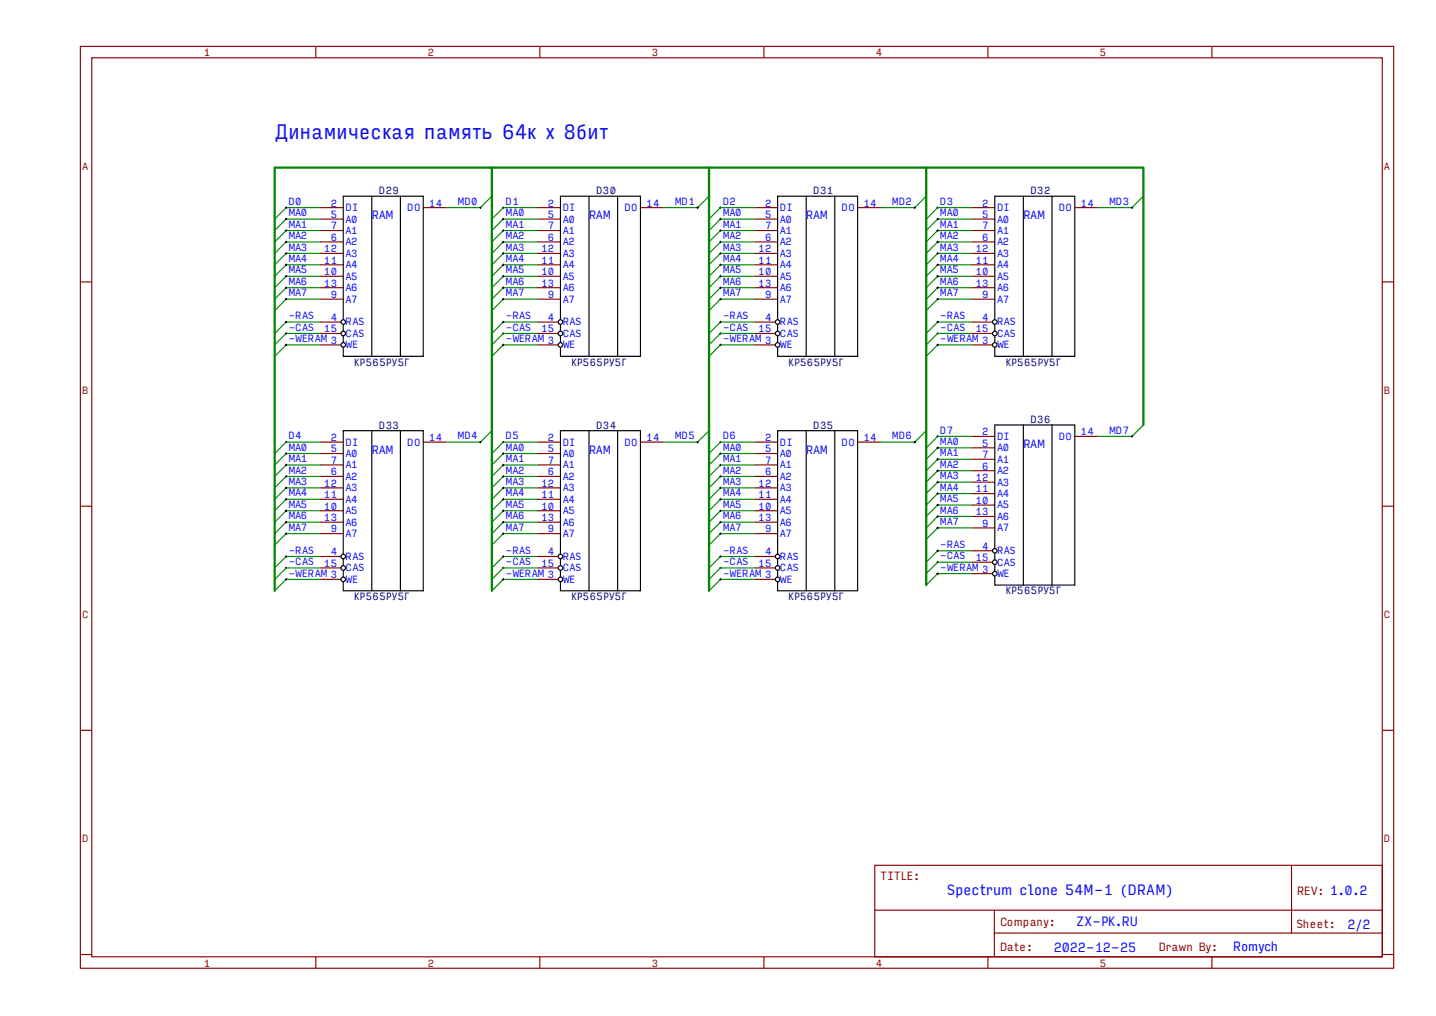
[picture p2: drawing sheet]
<svg xmlns="http://www.w3.org/2000/svg" width="297mm" height="210mm" viewBox="0 0 297 210" stroke-linecap="round" stroke-linejoin="round" font-family="sans-serif">
<g fill="none" stroke="#800" stroke-width=".24">
<path d="M16.6 9.6h271.7v190.5h-271.7zM19 12h266.9v185.8h-266.9zM65.3 9.6v2.4M111.7 9.6v2.4M158 9.6v2.4M204.3 9.6v2.4M250.7 9.6v2.4M16.6 58.3h2.4M66.3 42.9h4.7M66.3 45.3h4.7M66.3 47.6h4.7M66.3 50h4.7"/>
<path d="M66.3 52.4h4.7M66.3 54.7h4.7M66.3 57.1h4.7M66.3 59.5h4.7M87.5 42.9h4.8M285.9 58.3h2.4M66.3 61.8h4.7M66.3 66.6h4.7M66.3 68.9h4.7M66.3 71.3h4.7M16.6 104.6h2.4M285.9 104.6h2.4"/>
<path d="M16.6 151h2.4M285.9 151h2.4M180.9 178.9h105v18.9h-105zM267.1 178.9v14M16.6 197.3h2.4M65.3 197.8v2.3M111.7 197.8v2.3M158 197.8v2.3M180.9 188.1h104.9M204.3 197.8v2.3M205.7 192.9h80.1M205.7 188.1v9.5"/>
<path d="M250.7 197.8v2.3M285.9 197.3h2.4"/>
</g>
<g fill="#000" stroke="#080" stroke-width=".24">
<path d="M59.2 45.3l-2.4 2.3zM59.2 47.6l-2.4 2.4zM59.2 50l-2.4 2.4zM59.2 52.4l-2.4 2.3zM59.2 54.7l-2.4 2.4zM59.2 57.1l-2.4 2.4zM59.2 42.9l-2.4 2.4zM99.4 42.9l2.3-2.3zM104.1 45.3l-2.4 2.3zM104.1 47.6l-2.4 2.4zM104.1 50l-2.4 2.4zM101.7 54.7l2.4-2.3z"/>
<path d="M104.1 54.7l-2.4 2.4zM101.7 59.5l2.4-2.4zM104.1 42.9l-2.4 2.4zM144.3 42.9l2.3-2.3zM146.6 59.5l2.4-2.4zM149 54.7l-2.4 2.4zM146.6 54.7l2.4-2.3zM149 50l-2.4 2.4zM149 47.6l-2.4 2.4zM149 45.3l-2.4 2.3zM149 42.9l-2.4 2.4zM189.2 42.9l2.4-2.3z"/>
<path d="M193.9 57.1l-2.3 2.4zM193.9 54.7l-2.3 2.4zM193.9 52.4l-2.3 2.3zM193.9 50l-2.3 2.4zM193.9 47.6l-2.3 2.4zM193.9 45.3l-2.3 2.3zM193.9 42.9l-2.3 2.4zM234.1 42.9l2.4-2.3zM59.2 59.5l-2.4 2.3zM59.2 61.8l-2.4 2.4zM59.2 66.6l-2.4 2.3zM59.2 68.9l-2.4 2.4z"/>
<path d="M56.8 73.7l2.4-2.4zM104.1 59.5l-2.4 2.3zM104.1 61.8l-2.4 2.4zM101.7 73.7l2.4-2.4zM104.1 68.9l-2.4 2.4zM101.7 68.9l2.4-2.3zM149 61.8l-2.4 2.4zM149 59.5l-2.4 2.3zM146.6 73.7l2.4-2.4zM149 68.9l-2.4 2.4zM146.6 68.9l2.4-2.3zM193.9 61.8l-2.3 2.4z"/>
<path d="M193.9 59.5l-2.3 2.3zM193.9 71.3l-2.3 2.4zM193.9 68.9l-2.3 2.4zM193.9 66.6l-2.3 2.3zM59.2 96.1l-2.4 2.4zM59.2 93.7l-2.4 2.4zM56.8 93.7l2.4-2.3zM99.4 91.4l2.3-2.4zM104.1 96.1l-2.4 2.4zM104.1 93.7l-2.4 2.4zM101.7 93.7l2.4-2.3zM144.3 91.4l2.3-2.4z"/>
<path d="M149 96.1l-2.4 2.4zM149 93.7l-2.4 2.4zM146.6 93.7l2.4-2.3zM189.2 91.4l2.4-2.4zM193.9 97.3l-2.3 2.4zM193.9 94.9l-2.3 2.4zM193.9 92.6l-2.3 2.3zM193.9 90.2l-2.3 2.4zM234.1 90.2l2.4-2.4zM59.2 110.3l-2.4 2.4zM59.2 107.9l-2.4 2.4zM59.2 105.6l-2.4 2.3z"/>
<path d="M59.2 103.2l-2.4 2.4zM56.8 103.2l2.4-2.4zM59.2 98.5l-2.4 2.3zM56.8 119.8l2.4-2.4zM59.2 115l-2.4 2.4zM104.1 110.3l-2.4 2.4zM101.7 110.3l2.4-2.4zM104.1 105.6l-2.4 2.3zM104.1 103.2l-2.4 2.4zM101.7 103.2l2.4-2.4zM104.1 98.5l-2.4 2.3zM101.7 119.8l2.4-2.4z"/>
<path d="M104.1 115l-2.4 2.4zM149 110.3l-2.4 2.4zM146.6 110.3l2.4-2.4zM149 105.6l-2.4 2.3zM149 103.2l-2.4 2.4zM146.6 103.2l2.4-2.4zM149 98.5l-2.4 2.3zM146.6 119.8l2.4-2.4zM149 115l-2.4 2.4zM193.9 109.1l-2.3 2.4zM193.9 106.7l-2.3 2.4zM193.9 104.4l-2.3 2.3z"/>
<path d="M193.9 102l-2.3 2.4zM193.9 99.7l-2.3 2.3zM193.9 116.2l-2.3 2.4zM193.9 113.8l-2.3 2.4zM59.2 119.8l-2.4 2.3zM104.1 119.8l-2.4 2.3zM149 119.8l-2.4 2.3zM193.9 118.6l-2.3 2.3z"/>
</g>
<g fill="none" stroke="#080" stroke-width=".24">
<path d="M59.2 45.3h7.1M59.2 47.6h7.1M59.2 50h7.1M59.2 52.4h7.1M59.2 54.7h7.1M59.2 57.1h7.1M59.2 59.5h7.1M59.2 42.9h7.1M92.3 42.9h7.1M104.1 45.3h7.1M104.1 47.6h7.1M104.1 50h7.1"/>
<path d="M104.1 52.4h7.1M104.1 54.7h7.1M104.1 57.1h7.1M104.1 59.5h7.1M104.1 42.9h7.1M137.2 42.9h7.1M149 45.3h7.1M149 47.6h7.1M149 50h7.1M149 52.4h7.1M149 54.7h7.1M149 57.1h7.1"/>
<path d="M149 59.5h7.1M149 42.9h7.1M182.1 42.9h7.1M193.9 45.3h7.1M193.9 47.6h7.1M193.9 50h7.1M193.9 52.4h7.1M193.9 54.7h7.1M193.9 57.1h7.1M193.9 59.5h7.1M193.9 42.9h7.1M227 42.9h7.1"/>
<path d="M59.2 61.8h7.1M59.2 66.6h7.1M59.2 68.9h7.1M59.2 71.3h7.1M104.1 61.8h7.1M104.1 66.6h7.1M104.1 68.9h7.1M104.1 71.3h7.1M149 61.8h7.1M149 66.6h7.1M149 68.9h7.1M149 71.3h7.1"/>
<path d="M193.9 61.8h7.1M193.9 66.6h7.1M193.9 68.9h7.1M193.9 71.3h7.1M59.2 98.5h7.1M59.2 96.1h7.1M59.2 93.7h7.1M59.2 91.4h7.1M92.3 91.4h7.1M104.1 98.5h7.1M104.1 96.1h7.1M104.1 93.7h7.1"/>
<path d="M104.1 91.4h7.1M137.2 91.4h7.1M149 98.5h7.1M149 96.1h7.1M149 93.7h7.1M149 91.4h7.1M182.1 91.4h7.1M193.9 99.7h7.1M193.9 97.3h7.1M193.9 94.9h7.1M193.9 92.6h7.1M193.9 90.2h7.1"/>
<path d="M227 90.2h7.1M59.2 110.3h7.1M59.2 107.9h7.1M59.2 105.6h7.1M59.2 103.2h7.1M59.2 100.8h7.1M59.2 119.8h7.1M59.2 117.4h7.1M59.2 115h7.1M104.1 110.3h7.1M104.1 107.9h7.1M104.1 105.6h7.1"/>
<path d="M104.1 103.2h7.1M104.1 100.8h7.1M104.1 119.8h7.1M104.1 117.4h7.1M104.1 115h7.1M149 110.3h7.1M149 107.9h7.1M149 105.6h7.1M149 103.2h7.1M149 100.8h7.1M149 119.8h7.1M149 117.4h7.1"/>
<path d="M149 115h7.1M193.9 109.1h7.1M193.9 106.7h7.1M193.9 104.4h7.1M193.9 102h7.1M193.9 118.6h7.1M193.9 116.2h7.1M193.9 113.8h7.1"/>
</g>
<g fill="#000" stroke="#000" stroke-width=".21">
<path d="M59.2 42.7v.5zM58.9 42.9h.5z"/>
<path d="M99.4 42.7v.5zM99.1 42.9h.5z"/>
<path d="M104.1 42.7v.5zM103.9 42.9h.4z"/>
<path d="M144.3 42.7v.5zM144 42.9h.5z"/>
<path d="M149 42.7v.5zM148.8 42.9h.4z"/>
<path d="M189.2 42.7v.5zM189 42.9h.4z"/>
<path d="M193.9 42.7v.5zM193.7 42.9h.5z"/>
<path d="M234.1 42.7v.5zM233.9 42.9h.5z"/>
<path d="M59.2 66.3v.5zM58.9 66.6h.5z"/>
<path d="M59.2 68.7v.5zM58.9 68.9h.5z"/>
<path d="M59.2 71.1v.4zM58.9 71.3h.5z"/>
<path d="M104.1 68.7v.5zM103.9 68.9h.4z"/>
<path d="M104.1 71.1v.4zM103.9 71.3h.4z"/>
<path d="M104.1 66.3v.5zM103.9 66.6h.4z"/>
<path d="M149 68.7v.5zM148.8 68.9h.4z"/>
<path d="M149 71.1v.4zM148.8 71.3h.4z"/>
<path d="M149 66.3v.5zM148.8 66.6h.4z"/>
<path d="M193.9 68.7v.5zM193.7 68.9h.5z"/>
<path d="M193.9 71.1v.4zM193.7 71.3h.5z"/>
<path d="M193.9 66.3v.5zM193.7 66.6h.5z"/>
<path d="M59.2 91.1v.5zM58.9 91.4h.5z"/>
<path d="M99.4 91.1v.5zM99.1 91.4h.5z"/>
<path d="M104.1 91.1v.5zM103.9 91.4h.4z"/>
<path d="M144.3 91.1v.5zM144 91.4h.5z"/>
<path d="M149 91.1v.5zM148.8 91.4h.4z"/>
<path d="M189.2 91.1v.5zM189 91.4h.4z"/>
<path d="M193.9 90v.4zM193.7 90.2h.5z"/>
<path d="M234.1 90v.4zM233.9 90.2h.5z"/>
<path d="M59.2 117.2v.4zM58.9 117.4h.5z"/>
<path d="M59.2 119.5v.5zM58.9 119.8h.5z"/>
<path d="M59.2 114.8v.5zM58.9 115h.5z"/>
<path d="M104.1 117.2v.4zM103.9 117.4h.4z"/>
<path d="M104.1 119.5v.5zM103.9 119.8h.4z"/>
<path d="M104.1 114.8v.5zM103.9 115h.4z"/>
<path d="M149 117.2v.4zM148.8 117.4h.4z"/>
<path d="M149 119.5v.5zM148.8 119.8h.4z"/>
<path d="M149 114.8v.5zM148.8 115h.4z"/>
<path d="M193.9 116v.4zM193.7 116.2h.5z"/>
<path d="M193.9 118.3v.5zM193.7 118.6h.5z"/>
<path d="M193.9 113.6v.5zM193.7 113.8h.5z"/>
</g>
<path d="M101.7 34.6h134.8v53.2M146.6 34.6v87.5M191.6 34.6v86.3M56.8 122.1v-87.5h44.9v87.5" fill="none" stroke="#080" stroke-width=".47"/>
<path d="M71 40.6h16.5v33.1h-16.5zM76.9 40.6v33.1M82.8 40.6v33.1" fill="none" stroke="#000" stroke-width=".24"/>
<g fill="#fff" stroke="#000" stroke-width=".24">
<circle cx="71" cy="66.6" r=".47"/>
<circle cx="71" cy="68.9" r=".47"/>
<circle cx="71" cy="71.3" r=".47"/>
</g>
<g fill="none" stroke="#800" stroke-width=".24">
<path d="M111.2 42.9h4.7M111.2 45.3h4.7M111.2 47.6h4.7M111.2 50h4.7M111.2 52.4h4.7M111.2 54.7h4.7M111.2 57.1h4.7M111.2 59.5h4.7M132.5 42.9h4.7M111.2 61.8h4.7M111.2 66.6h4.7M111.2 68.9h4.7"/>
<path d="M111.2 71.3h4.7"/>
</g>
<path d="M115.9 40.6h16.6v33.1h-16.6zM121.8 40.6v33.1M127.7 40.6v33.1" fill="none" stroke="#000" stroke-width=".24"/>
<g fill="#fff" stroke="#000" stroke-width=".24">
<circle cx="115.9" cy="66.6" r=".47"/>
<circle cx="115.9" cy="68.9" r=".47"/>
<circle cx="115.9" cy="71.3" r=".47"/>
</g>
<g fill="none" stroke="#800" stroke-width=".24">
<path d="M156.1 42.9h4.7M156.1 45.3h4.7M156.1 47.6h4.7M156.1 50h4.7M156.1 52.4h4.7M156.1 54.7h4.7M156.1 57.1h4.7M156.1 59.5h4.7M177.4 42.9h4.7M156.1 61.8h4.7M156.1 66.6h4.7M156.1 68.9h4.7"/>
<path d="M156.1 71.3h4.7"/>
</g>
<path d="M160.8 40.6h16.6v33.1h-16.6zM166.7 40.6v33.1M172.7 40.6v33.1" fill="none" stroke="#000" stroke-width=".24"/>
<g fill="#fff" stroke="#000" stroke-width=".24">
<circle cx="160.8" cy="66.6" r=".47"/>
<circle cx="160.8" cy="68.9" r=".47"/>
<circle cx="160.8" cy="71.3" r=".47"/>
</g>
<g fill="none" stroke="#800" stroke-width=".24">
<path d="M201 42.9h4.7M201 45.3h4.7M201 47.6h4.7M201 50h4.7M201 52.4h4.7M201 54.7h4.7M201 57.1h4.7M201 59.5h4.7M222.3 42.9h4.7M201 61.8h4.7M201 66.6h4.7M201 68.9h4.7"/>
<path d="M201 71.3h4.7"/>
</g>
<path d="M205.7 40.6h16.6v33.1h-16.6zM211.7 40.6v33.1M217.6 40.6v33.1" fill="none" stroke="#000" stroke-width=".24"/>
<g fill="#fff" stroke="#000" stroke-width=".24">
<circle cx="205.7" cy="66.6" r=".47"/>
<circle cx="205.7" cy="68.9" r=".47"/>
<circle cx="205.7" cy="71.3" r=".47"/>
</g>
<g fill="none" stroke="#800" stroke-width=".24">
<path d="M66.3 91.4h4.7M66.3 93.7h4.7M66.3 96.1h4.7M66.3 98.5h4.7M87.5 91.4h4.8M66.3 100.8h4.7M66.3 103.2h4.7M66.3 105.6h4.7M66.3 107.9h4.7M66.3 110.3h4.7M66.3 115h4.7M66.3 117.4h4.7"/>
<path d="M66.3 119.8h4.7"/>
</g>
<path d="M71 89h16.5v33.1h-16.5zM76.9 89v33.1M82.8 89v33.1" fill="none" stroke="#000" stroke-width=".24"/>
<g fill="#fff" stroke="#000" stroke-width=".24">
<circle cx="71" cy="115" r=".47"/>
<circle cx="71" cy="117.4" r=".47"/>
<circle cx="71" cy="119.8" r=".47"/>
</g>
<g fill="none" stroke="#800" stroke-width=".24">
<path d="M111.2 91.4h4.7M111.2 93.7h4.7M111.2 96.1h4.7M111.2 98.5h4.7M132.5 91.4h4.7M111.2 100.8h4.7M111.2 103.2h4.7M111.2 105.6h4.7M111.2 107.9h4.7M111.2 110.3h4.7M111.2 115h4.7M111.2 117.4h4.7"/>
<path d="M111.2 119.8h4.7"/>
</g>
<path d="M115.9 89h16.6v33.1h-16.6zM121.8 89v33.1M127.7 89v33.1" fill="none" stroke="#000" stroke-width=".24"/>
<g fill="#fff" stroke="#000" stroke-width=".24">
<circle cx="115.9" cy="115" r=".47"/>
<circle cx="115.9" cy="117.4" r=".47"/>
<circle cx="115.9" cy="119.8" r=".47"/>
</g>
<g fill="none" stroke="#800" stroke-width=".24">
<path d="M156.1 91.4h4.7M156.1 93.7h4.7M156.1 96.1h4.7M156.1 98.5h4.7M177.4 91.4h4.7M156.1 100.8h4.7M156.1 103.2h4.7M156.1 105.6h4.7M156.1 107.9h4.7M156.1 110.3h4.7M156.1 115h4.7M156.1 117.4h4.7"/>
<path d="M156.1 119.8h4.7"/>
</g>
<path d="M160.8 89h16.6v33.1h-16.6zM166.7 89v33.1M172.7 89v33.1" fill="none" stroke="#000" stroke-width=".24"/>
<g fill="#fff" stroke="#000" stroke-width=".24">
<circle cx="160.8" cy="115" r=".47"/>
<circle cx="160.8" cy="117.4" r=".47"/>
<circle cx="160.8" cy="119.8" r=".47"/>
</g>
<g fill="none" stroke="#800" stroke-width=".24">
<path d="M201 90.2h4.7M201 92.6h4.7M201 94.9h4.7M201 97.3h4.7M201 99.7h4.7M222.3 90.2h4.7M201 102h4.7M201 104.4h4.7M201 106.7h4.7M201 109.1h4.7M201 113.8h4.7M201 116.2h4.7"/>
<path d="M201 118.6h4.7"/>
</g>
<path d="M205.7 87.8h16.6v33.1h-16.6zM211.7 87.8v33.1M217.6 87.8v33.1" fill="none" stroke="#000" stroke-width=".24"/>
<g fill="#fff" stroke="#000" stroke-width=".24">
<circle cx="205.7" cy="113.8" r=".47"/>
<circle cx="205.7" cy="116.2" r=".47"/>
<circle cx="205.7" cy="118.6" r=".47"/>
</g>
<g fill="#000" stroke="#000" stroke-width=".21">
<path d="M59.2 45v.5zM58.9 45.3h.5z"/>
<path d="M59.2 47.4v.5zM58.9 47.6h.5z"/>
<path d="M59.2 49.8v.4zM58.9 50h.5z"/>
<path d="M59.2 52.1v.5zM58.9 52.4h.5z"/>
<path d="M59.2 54.5v.5zM58.9 54.7h.5z"/>
<path d="M59.2 56.9v.4zM58.9 57.1h.5z"/>
<path d="M59.2 59.2v.5zM58.9 59.5h.5z"/>
<path d="M104.1 59.2v.5zM103.9 59.5h.4z"/>
<path d="M104.1 56.9v.4zM103.9 57.1h.4z"/>
<path d="M104.1 54.5v.5zM103.9 54.7h.4z"/>
<path d="M104.1 52.1v.5zM103.9 52.4h.4z"/>
<path d="M104.1 49.8v.4zM103.9 50h.4z"/>
<path d="M104.1 47.4v.5zM103.9 47.6h.4z"/>
<path d="M104.1 45v.5zM103.9 45.3h.4z"/>
<path d="M149 59.2v.5zM148.8 59.5h.4z"/>
<path d="M149 56.9v.4zM148.8 57.1h.4z"/>
<path d="M149 54.5v.5zM148.8 54.7h.4z"/>
<path d="M149 52.1v.5zM148.8 52.4h.4z"/>
<path d="M149 49.8v.4zM148.8 50h.4z"/>
<path d="M149 47.4v.5zM148.8 47.6h.4z"/>
<path d="M149 45v.5zM148.8 45.3h.4z"/>
<path d="M193.9 59.2v.5zM193.7 59.5h.5z"/>
<path d="M193.9 56.9v.4zM193.7 57.1h.5z"/>
<path d="M193.9 54.5v.5zM193.7 54.7h.5z"/>
<path d="M193.9 52.1v.5zM193.7 52.4h.5z"/>
<path d="M193.9 49.8v.4zM193.7 50h.5z"/>
<path d="M193.9 47.4v.5zM193.7 47.6h.5z"/>
<path d="M193.9 45v.5zM193.7 45.3h.5z"/>
<path d="M59.2 61.6v.5zM58.9 61.8h.5z"/>
<path d="M104.1 61.6v.5zM103.9 61.8h.4z"/>
<path d="M149 61.6v.5zM148.8 61.8h.4z"/>
<path d="M193.9 61.6v.5zM193.7 61.8h.5z"/>
<path d="M59.2 98.2v.5zM58.9 98.5h.5z"/>
<path d="M59.2 95.9v.4zM58.9 96.1h.5z"/>
<path d="M59.2 93.5v.5zM58.9 93.7h.5z"/>
<path d="M104.1 98.2v.5zM103.9 98.5h.4z"/>
<path d="M104.1 95.9v.4zM103.9 96.1h.4z"/>
<path d="M104.1 93.5v.5zM103.9 93.7h.4z"/>
<path d="M149 98.2v.5zM148.8 98.5h.4z"/>
<path d="M149 95.9v.4zM148.8 96.1h.4z"/>
<path d="M149 93.5v.5zM148.8 93.7h.4z"/>
<path d="M193.9 99.4v.5zM193.7 99.7h.5z"/>
<path d="M193.9 97.1v.4zM193.7 97.3h.5z"/>
<path d="M193.9 94.7v.5zM193.7 94.9h.5z"/>
<path d="M193.9 92.3v.5zM193.7 92.6h.5z"/>
<path d="M59.2 110.1v.4zM58.9 110.3h.5z"/>
<path d="M59.2 107.7v.5zM58.9 107.9h.5z"/>
<path d="M59.2 105.3v.5zM58.9 105.6h.5z"/>
<path d="M59.2 103v.4zM58.9 103.2h.5z"/>
<path d="M59.2 100.6v.5zM58.9 100.8h.5z"/>
<path d="M104.1 110.1v.4zM103.9 110.3h.4z"/>
<path d="M104.1 107.7v.5zM103.9 107.9h.4z"/>
<path d="M104.1 105.3v.5zM103.9 105.6h.4z"/>
<path d="M104.1 103v.4zM103.9 103.2h.4z"/>
<path d="M104.1 100.6v.5zM103.9 100.8h.4z"/>
<path d="M149 110.1v.4zM148.8 110.3h.4z"/>
<path d="M149 107.7v.5zM148.8 107.9h.4z"/>
<path d="M149 105.3v.5zM148.8 105.6h.4z"/>
<path d="M149 103v.4zM148.8 103.2h.4z"/>
<path d="M149 100.6v.5zM148.8 100.8h.4z"/>
<path d="M193.9 108.9v.5zM193.7 109.1h.5z"/>
<path d="M193.9 106.5v.5zM193.7 106.7h.5z"/>
<path d="M193.9 104.1v.5zM193.7 104.4h.5z"/>
<path d="M193.9 101.8v.5zM193.7 102h.5z"/>
</g>
<text font-size="4.1" fill="#00f" x="56.8" y="28.7">Динамическая память 64к х 8бит</text>
<text font-size="3" fill="#00f" x="195.7" y="184.9">Spectrum clone 54M-1 (DRAM)</text>
<g font-size="2.7" fill="#00f">
<text x="222.6" y="191.5">ZX-PK.RU</text>
<text x="278.7" y="192">2/2</text>
<text x="218" y="196.7">2022-12-25</text>
<text x="255.1" y="196.6">Romych</text>
</g>
<g font-size="2.4" fill="#00f">
<text x="76.9" y="45.3">RAM</text>
<text x="121.8" y="45.3">RAM</text>
<text x="166.7" y="45.3">RAM</text>
<text x="211.7" y="45.3">RAM</text>
<text x="76.9" y="93.7">RAM</text>
<text x="121.8" y="93.7">RAM</text>
<text x="166.7" y="93.7">RAM</text>
<text x="211.7" y="92.6">RAM</text>
</g>
<g font-size="2.4" fill="#800">
<text x="182.1" y="181.9">TITLE:</text>
<text x="268.3" y="185.1">REV: 1.0.2</text>
<text x="206.8" y="191.4">Company:</text>
<text x="268.1" y="191.9">Sheet:</text>
<text x="206.8" y="196.6">Date:</text>
<text x="239.7" y="196.6">Drawn By:</text>
</g>
<g font-size="2.1" fill="#800">
<text x="42.2" y="11.6">1</text>
<text x="88.5" y="11.6">2</text>
<text x="134.8" y="11.6">3</text>
<text x="181.2" y="11.6">4</text>
<text x="227.5" y="11.6">5</text>
<text x="17" y="35.1">A</text>
<text x="286.2" y="35.1">A</text>
<text x="17" y="81.5">B</text>
<text x="286.2" y="81.5">B</text>
<text x="17" y="127.8">C</text>
<text x="286.2" y="127.8">C</text>
<text x="17" y="174.1">D</text>
<text x="286.2" y="174.1">D</text>
<text x="42.2" y="199.8">1</text>
<text x="88.5" y="199.8">2</text>
<text x="134.8" y="199.8">3</text>
<text x="181.2" y="199.8">4</text>
<text x="227.5" y="199.8">5</text>
</g>
<g font-size="2.1" fill="#000080">
<text x="78.4" y="40.1">D29</text>
<text x="123.3" y="40.1">D30</text>
<text x="168.2" y="40.1">D31</text>
<text x="213.1" y="40.1">D32</text>
<text x="73.3" y="75.6">КР565РУ5Г</text>
<text x="118.2" y="75.6">КР565РУ5Г</text>
<text x="163.1" y="75.6">КР565РУ5Г</text>
<text x="208" y="75.6">КР565РУ5Г</text>
<text x="78.4" y="88.6">D33</text>
<text x="123.3" y="88.6">D34</text>
<text x="168.2" y="88.6">D35</text>
<text x="213.1" y="87.4">D36</text>
<text x="73.3" y="124.1">КР565РУ5Г</text>
<text x="118.2" y="124.1">КР565РУ5Г</text>
<text x="163.1" y="124.1">КР565РУ5Г</text>
<text x="208" y="122.9">КР565РУ5Г</text>
</g>
<g font-size="2.1" fill="#00f">
<text x="59.6" y="42.3">D0</text>
<text x="59.6" y="44.7">MA0</text>
<text x="59.6" y="47.1">MA1</text>
<text x="68.4" y="42.7">2</text>
<text x="68.4" y="45">5</text>
<text x="68.4" y="47.4">7</text>
<text x="71.5" y="43.6">DI</text>
<text x="71.5" y="46">A0</text>
<text x="84.2" y="43.6">DO</text>
<text x="88.7" y="42.7">14</text>
<text x="94.6" y="42.3">MD0</text>
<text x="104.6" y="42.3">D1</text>
<text x="104.6" y="47.1">MA1</text>
<text x="104.6" y="44.7">MA0</text>
<text x="113.3" y="42.7">2</text>
<text x="113.3" y="45">5</text>
<text x="113.3" y="47.4">7</text>
<text x="116.4" y="43.6">DI</text>
<text x="116.4" y="46">A0</text>
<text x="129.2" y="43.6">DO</text>
<text x="133.6" y="42.7">14</text>
<text x="139.6" y="42.3">MD1</text>
<text x="149.5" y="42.3">D2</text>
<text x="149.5" y="47.1">MA1</text>
<text x="149.5" y="44.7">MA0</text>
<text x="158.2" y="42.7">2</text>
<text x="158.2" y="45">5</text>
<text x="158.2" y="47.4">7</text>
<text x="161.3" y="43.6">DI</text>
<text x="161.3" y="46">A0</text>
<text x="174.1" y="43.6">DO</text>
<text x="178.6" y="42.7">14</text>
<text x="184.5" y="42.3">MD2</text>
<text x="194.4" y="42.3">D3</text>
<text x="194.4" y="47.1">MA1</text>
<text x="194.4" y="44.7">MA0</text>
<text x="203.1" y="42.7">2</text>
<text x="203.1" y="45">5</text>
<text x="203.1" y="47.4">7</text>
<text x="206.2" y="43.6">DI</text>
<text x="206.2" y="46">A0</text>
<text x="219" y="43.6">DO</text>
<text x="223.5" y="42.7">14</text>
<text x="229.4" y="42.3">MD3</text>
<text x="59.6" y="49.4">MA2</text>
<text x="59.6" y="51.8">MA3</text>
<text x="67" y="52.1">12</text>
<text x="68.4" y="49.8">6</text>
<text x="71.5" y="48.4">A1</text>
<text x="71.5" y="50.7">A2</text>
<text x="71.5" y="53.1">A3</text>
<text x="104.6" y="51.8">MA3</text>
<text x="104.6" y="49.4">MA2</text>
<text x="111.9" y="52.1">12</text>
<text x="113.3" y="49.8">6</text>
<text x="116.4" y="48.4">A1</text>
<text x="116.4" y="50.7">A2</text>
<text x="116.4" y="53.1">A3</text>
<text x="149.5" y="51.8">MA3</text>
<text x="149.5" y="49.4">MA2</text>
<text x="156.8" y="52.1">12</text>
<text x="158.2" y="49.8">6</text>
<text x="161.3" y="48.4">A1</text>
<text x="161.3" y="50.7">A2</text>
<text x="161.3" y="53.1">A3</text>
<text x="194.4" y="51.8">MA3</text>
<text x="194.4" y="49.4">MA2</text>
<text x="201.7" y="52.1">12</text>
<text x="203.1" y="49.8">6</text>
<text x="206.2" y="48.4">A1</text>
<text x="206.2" y="50.7">A2</text>
<text x="206.2" y="53.1">A3</text>
<text x="59.6" y="54.1">MA4</text>
<text x="59.6" y="56.5">MA5</text>
<text x="59.6" y="58.9">MA6</text>
<text x="67" y="54.5">11</text>
<text x="67" y="56.9">10</text>
<text x="67" y="59.2">13</text>
<text x="71.5" y="55.4">A4</text>
<text x="71.5" y="57.8">A5</text>
<text x="104.6" y="58.9">MA6</text>
<text x="104.6" y="56.5">MA5</text>
<text x="104.6" y="54.1">MA4</text>
<text x="111.9" y="54.5">11</text>
<text x="111.9" y="56.9">10</text>
<text x="111.9" y="59.2">13</text>
<text x="116.4" y="55.4">A4</text>
<text x="116.4" y="57.8">A5</text>
<text x="149.5" y="58.9">MA6</text>
<text x="149.5" y="56.5">MA5</text>
<text x="149.5" y="54.1">MA4</text>
<text x="156.8" y="54.5">11</text>
<text x="156.8" y="56.9">10</text>
<text x="156.8" y="59.2">13</text>
<text x="161.3" y="55.4">A4</text>
<text x="161.3" y="57.8">A5</text>
<text x="194.4" y="58.9">MA6</text>
<text x="194.4" y="56.5">MA5</text>
<text x="194.4" y="54.1">MA4</text>
<text x="201.7" y="54.5">11</text>
<text x="201.7" y="56.9">10</text>
<text x="201.7" y="59.2">13</text>
<text x="206.2" y="55.4">A4</text>
<text x="206.2" y="57.8">A5</text>
<text x="59.6" y="66">-RAS</text>
<text x="59.6" y="61.2">MA7</text>
<text x="68.4" y="61.6">9</text>
<text x="71.5" y="60.2">A6</text>
<text x="71.5" y="62.5">A7</text>
<text x="104.6" y="66">-RAS</text>
<text x="104.6" y="61.2">MA7</text>
<text x="113.3" y="61.6">9</text>
<text x="116.4" y="60.2">A6</text>
<text x="116.4" y="62.5">A7</text>
<text x="149.5" y="66">-RAS</text>
<text x="149.5" y="61.2">MA7</text>
<text x="158.2" y="61.6">9</text>
<text x="161.3" y="60.2">A6</text>
<text x="161.3" y="62.5">A7</text>
<text x="194.4" y="66">-RAS</text>
<text x="194.4" y="61.2">MA7</text>
<text x="203.1" y="61.6">9</text>
<text x="206.2" y="60.2">A6</text>
<text x="206.2" y="62.5">A7</text>
<text x="59.6" y="68.3">-CAS</text>
<text x="59.6" y="70.7">-WERAM 3</text>
<text x="67" y="68.7">15</text>
<text x="68.4" y="66.3">4</text>
<text x="71.5" y="67.3">RAS</text>
<text x="71.5" y="69.6">CAS</text>
<text x="71.5" y="72">WE</text>
<text x="104.6" y="68.3">-CAS</text>
<text x="104.6" y="70.7">-WERAM 3</text>
<text x="111.9" y="68.7">15</text>
<text x="113.3" y="66.3">4</text>
<text x="116.4" y="67.3">RAS</text>
<text x="116.4" y="69.6">CAS</text>
<text x="116.4" y="72">WE</text>
<text x="149.5" y="68.3">-CAS</text>
<text x="149.5" y="70.7">-WERAM 3</text>
<text x="156.8" y="68.7">15</text>
<text x="158.2" y="66.3">4</text>
<text x="161.3" y="67.3">RAS</text>
<text x="161.3" y="69.6">CAS</text>
<text x="161.3" y="72">WE</text>
<text x="194.4" y="68.3">-CAS</text>
<text x="194.4" y="70.7">-WERAM 3</text>
<text x="201.7" y="68.7">15</text>
<text x="203.1" y="66.3">4</text>
<text x="206.2" y="67.3">RAS</text>
<text x="206.2" y="69.6">CAS</text>
<text x="206.2" y="72">WE</text>
<text x="194.4" y="89.6">D7</text>
<text x="203.1" y="90">2</text>
<text x="223.5" y="90">14</text>
<text x="229.4" y="89.6">MD7</text>
<text x="59.6" y="90.8">D4</text>
<text x="59.6" y="95.5">MA1</text>
<text x="59.6" y="93.2">MA0</text>
<text x="68.4" y="91.1">2</text>
<text x="68.4" y="93.5">5</text>
<text x="68.4" y="95.9">7</text>
<text x="71.5" y="92.1">DI</text>
<text x="71.5" y="94.5">A0</text>
<text x="84.2" y="92.1">DO</text>
<text x="88.7" y="91.1">14</text>
<text x="94.6" y="90.8">MD4</text>
<text x="104.6" y="90.8">D5</text>
<text x="104.6" y="95.5">MA1</text>
<text x="104.6" y="93.2">MA0</text>
<text x="113.3" y="91.1">2</text>
<text x="113.3" y="93.5">5</text>
<text x="113.3" y="95.9">7</text>
<text x="116.4" y="92.1">DI</text>
<text x="116.4" y="94.5">A0</text>
<text x="129.2" y="92.1">DO</text>
<text x="133.6" y="91.1">14</text>
<text x="139.6" y="90.8">MD5</text>
<text x="149.5" y="90.8">D6</text>
<text x="149.5" y="95.5">MA1</text>
<text x="149.5" y="93.2">MA0</text>
<text x="158.2" y="91.1">2</text>
<text x="158.2" y="93.5">5</text>
<text x="158.2" y="95.9">7</text>
<text x="161.3" y="92.1">DI</text>
<text x="161.3" y="94.5">A0</text>
<text x="174.1" y="92.1">DO</text>
<text x="178.6" y="91.1">14</text>
<text x="184.5" y="90.8">MD6</text>
<text x="194.4" y="94.3">MA1</text>
<text x="194.4" y="92">MA0</text>
<text x="203.1" y="92.3">5</text>
<text x="203.1" y="94.7">7</text>
<text x="206.2" y="90.9">DI</text>
<text x="206.2" y="93.3">A0</text>
<text x="206.2" y="95.6">A1</text>
<text x="219" y="90.9">DO</text>
<text x="59.6" y="100.2">MA3</text>
<text x="59.6" y="97.9">MA2</text>
<text x="67" y="100.6">12</text>
<text x="68.4" y="98.2">6</text>
<text x="71.5" y="96.8">A1</text>
<text x="71.5" y="99.2">A2</text>
<text x="71.5" y="101.5">A3</text>
<text x="104.6" y="100.2">MA3</text>
<text x="104.6" y="97.9">MA2</text>
<text x="111.9" y="100.6">12</text>
<text x="113.3" y="98.2">6</text>
<text x="116.4" y="96.8">A1</text>
<text x="116.4" y="99.2">A2</text>
<text x="116.4" y="101.5">A3</text>
<text x="149.5" y="100.2">MA3</text>
<text x="149.5" y="97.9">MA2</text>
<text x="156.8" y="100.6">12</text>
<text x="158.2" y="98.2">6</text>
<text x="161.3" y="96.8">A1</text>
<text x="161.3" y="99.2">A2</text>
<text x="161.3" y="101.5">A3</text>
<text x="194.4" y="101.4">MA4</text>
<text x="194.4" y="99.1">MA3</text>
<text x="194.4" y="96.7">MA2</text>
<text x="201.7" y="99.4">12</text>
<text x="201.7" y="101.8">11</text>
<text x="203.1" y="97.1">6</text>
<text x="206.2" y="98">A2</text>
<text x="206.2" y="100.4">A3</text>
<text x="59.6" y="107.3">MA6</text>
<text x="59.6" y="105">MA5</text>
<text x="59.6" y="102.6">MA4</text>
<text x="67" y="103">11</text>
<text x="67" y="105.3">10</text>
<text x="67" y="107.7">13</text>
<text x="71.5" y="103.9">A4</text>
<text x="71.5" y="106.3">A5</text>
<text x="104.6" y="107.3">MA6</text>
<text x="104.6" y="105">MA5</text>
<text x="104.6" y="102.6">MA4</text>
<text x="111.9" y="103">11</text>
<text x="111.9" y="105.3">10</text>
<text x="111.9" y="107.7">13</text>
<text x="116.4" y="103.9">A4</text>
<text x="116.4" y="106.3">A5</text>
<text x="149.5" y="107.3">MA6</text>
<text x="149.5" y="105">MA5</text>
<text x="149.5" y="102.6">MA4</text>
<text x="156.8" y="103">11</text>
<text x="156.8" y="105.3">10</text>
<text x="156.8" y="107.7">13</text>
<text x="161.3" y="103.9">A4</text>
<text x="161.3" y="106.3">A5</text>
<text x="194.4" y="106.2">MA6</text>
<text x="194.4" y="103.8">MA5</text>
<text x="201.7" y="104.1">10</text>
<text x="201.7" y="106.5">13</text>
<text x="206.2" y="102.7">A4</text>
<text x="206.2" y="105.1">A5</text>
<text x="206.2" y="107.5">A6</text>
<text x="59.6" y="109.7">MA7</text>
<text x="68.4" y="110.1">9</text>
<text x="71.5" y="108.6">A6</text>
<text x="71.5" y="111">A7</text>
<text x="104.6" y="109.7">MA7</text>
<text x="113.3" y="110.1">9</text>
<text x="116.4" y="108.6">A6</text>
<text x="116.4" y="111">A7</text>
<text x="149.5" y="109.7">MA7</text>
<text x="158.2" y="110.1">9</text>
<text x="161.3" y="108.6">A6</text>
<text x="161.3" y="111">A7</text>
<text x="194.4" y="113.3">-RAS</text>
<text x="194.4" y="108.5">MA7</text>
<text x="203.1" y="108.9">9</text>
<text x="203.1" y="113.6">4</text>
<text x="206.2" y="109.8">A7</text>
<text x="59.6" y="116.8">-CAS</text>
<text x="59.6" y="119.2">-WERAM 3</text>
<text x="59.6" y="114.4">-RAS</text>
<text x="67" y="117.2">15</text>
<text x="68.4" y="114.8">4</text>
<text x="71.5" y="115.7">RAS</text>
<text x="71.5" y="118.1">CAS</text>
<text x="104.6" y="116.8">-CAS</text>
<text x="104.6" y="119.2">-WERAM 3</text>
<text x="104.6" y="114.4">-RAS</text>
<text x="111.9" y="117.2">15</text>
<text x="113.3" y="114.8">4</text>
<text x="116.4" y="115.7">RAS</text>
<text x="116.4" y="118.1">CAS</text>
<text x="149.5" y="116.8">-CAS</text>
<text x="149.5" y="119.2">-WERAM 3</text>
<text x="149.5" y="114.4">-RAS</text>
<text x="156.8" y="117.2">15</text>
<text x="158.2" y="114.8">4</text>
<text x="161.3" y="115.7">RAS</text>
<text x="161.3" y="118.1">CAS</text>
<text x="194.4" y="115.6">-CAS</text>
<text x="194.4" y="118">-WERAM 3</text>
<text x="201.7" y="116">15</text>
<text x="206.2" y="114.6">RAS</text>
<text x="206.2" y="116.9">CAS</text>
<text x="206.2" y="119.3">WE</text>
<text x="71.5" y="120.5">WE</text>
<text x="116.4" y="120.5">WE</text>
<text x="161.3" y="120.5">WE</text>
</g>
</svg>
